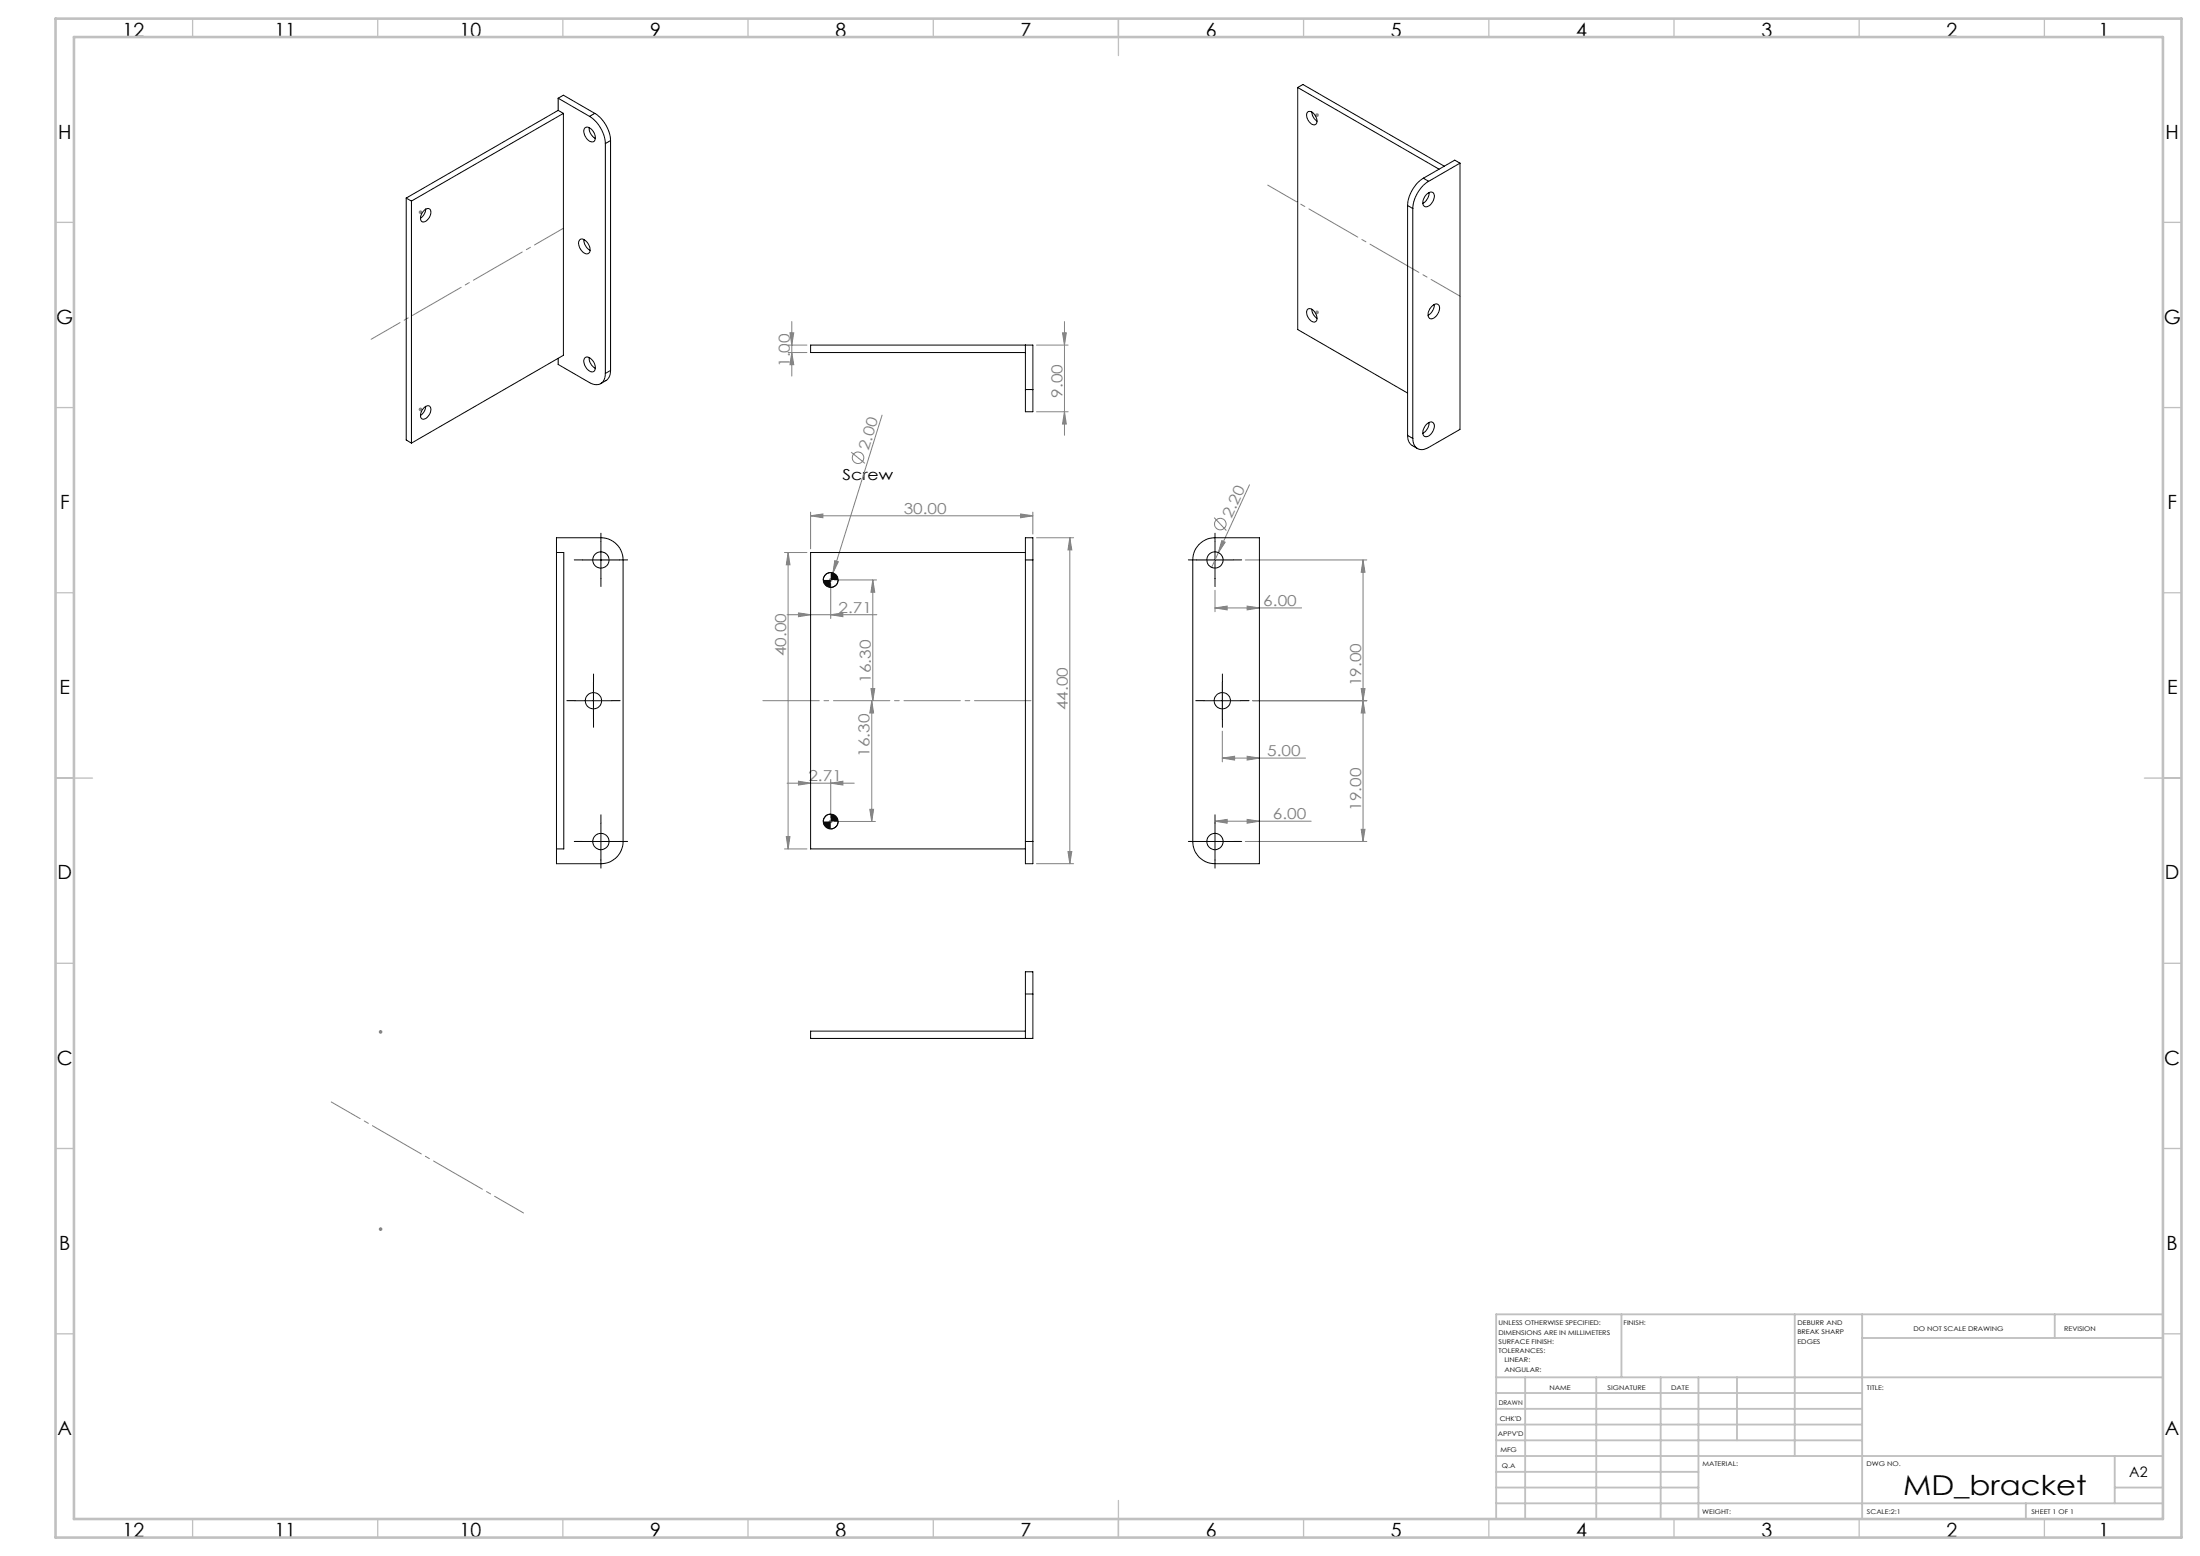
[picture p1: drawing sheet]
<svg xmlns="http://www.w3.org/2000/svg" width="594mm" height="420mm" viewBox="0 0 594 420" stroke-linecap="round" stroke-linejoin="round" font-family="sans-serif">
<g fill="none" stroke="#808080" stroke-width=".27">
<path d="M355.1 31.1h1M355.2 30.7l.8 .7M355.6 30.6v1M356 30.7l-.8 .7M113 57.3h1M113.2 56.9l.7 .7M113.5 56.8v1M113.9 56.9l-.7 .7M212.8 95.2h5.1M212.8 93.2h5.1M213.3 89.8h1l-.5 3.4zM213.8 86.8v14.7"/>
<path d="M213.8 95.2l.5 3.2h-1zM279.9 93.2h8.5M286.9 89.8h1l-.5 3.4zM287.4 86.8v30.7M355.1 84.3h1M355.2 83.9l.8 .7M355.6 83.8v1M356 83.9l-.8 .7M113 110.5h1M113.2 110.2l.7 .7M113.5 110v1M113.9 110.2l-.7 .7"/>
<path d="M238.2 112.1l-13.3 42.5M279.9 111.1h8.5M287.4 111.1l.5 3.4h-1zM218.9 139.2l3.3-.5v1.1zM218.9 138.2v9.9M218.9 139.2h60M229.8 122l3.7 3.1M275.6 138.7l3.3 .5-3.3 .6zM278.9 138.2v6M327.8 139.7l3.3 3.5M337.4 130.9l-10.3 22.3M211.8 149.1h6.1"/>
<path d="M212.8 149.1v80M212.8 149.1l.5 3.4h-1zM223.8 156.5h1M223.9 156.2l.7 .7M224.3 157.5v9.5M224.3 156.1v.9M224.6 156.2l-.7 .7M224.9 154.6l-1.2 3.9M225.3 156.5h11.4M225.4 151.3l.9 .3-1.4 3zM235.7 156.5v32.6M235.7 156.5l.5 3.4h-1z"/>
<path d="M279.9 145.2h10M288.9 145.2v87.9M288.9 145.2l.5 3.2h-1zM328 159.3v5.8M329.9 145.9l.9 .4-1.8 2.8zM336.2 151.1h32.8M368 151.1v76M368 151.1l.5 3.4h-1zM212.5 165.9h24.2M215.6 165.4l3.3 .5-3.3 .6zM224.3 165.9l3.3-.5v1.1zM328 164.1l3.3-.5v1z"/>
<path d="M328 164.1h23.4M336.7 163.6l3.3 .5-3.3 .5zM235.2 185.9h1l-.5 3.2zM235.4 189.1v32.6M235.4 189.1l.5 3.4h-1.1zM330 197.4v8.3M338.2 189.1h30.8M367.5 185.9h1l-.5 3.2zM368 189.1l.5 3.4h-1zM212.5 211.4h18.1M215.6 210.9l3.3 .5-3.3 .5zM224.3 211.4l3.3-.5v1z"/>
<path d="M224.3 210.4v10.4M234.8 218.5h1.1l-.5 3.2zM330 204.6l3.3-.5v1.1zM330 204.6h22.5M336.7 204.1l3.3 .5-3.3 .6zM211.8 229.1h6.1M212.3 225.8h1l-.5 3.3zM223.8 221.7h1M223.9 221.4l.7 .7M224.3 221.2v1M224.6 221.4l-.7 .7M225.3 221.7h11.1"/>
<path d="M279.9 233.1h10M288.4 229.9h1l-.5 3.2zM328 221.7l3.3-.5v1zM328 221.7h26M336.2 227.1h32.8M336.7 221.2l3.3 .5-3.3 .5zM367.5 223.9h1l-.5 3.2zM102.3 278.5h1M102.4 278.2l.7 .7M102.8 278v1M103.1 278.2l-.7 .7M102.3 331.8h1"/>
<path d="M102.4 331.4l.7 .7M102.8 331.3v1M103.1 331.4l-.7 .7"/>
<circle cx="231.7" cy="123.6" r="1.55"/>
<circle cx="329.5" cy="141.4" r="1.55"/>
</g>
<g fill="none" stroke="#000" stroke-width=".27">
<path d="M157.2 151.1h10.1M162.2 146.1v10.1M224.3 154.5l-1.2 .4-.6 .8-.2 .8M226.3 156.5l-.5 1.4-.7 .5-.8 .2M323 151.1h10M328 146.1v10.1M155.2 189.1h10M160.2 184.1v10.1M325 189.1h10M330 184.1v10.1M224.3 219.8l-1.2 .3-.6 .8-.2 .8M157.2 227.1h10.1"/>
<path d="M162.2 222.2v9.9M226.3 221.7l-.5 1.4-.7 .5-.8 .1M323 227.1h10M328 222.2v9.9"/>
</g>
<g fill="none" stroke="#000" stroke-width=".27" stroke-dasharray="15.2 1.3 1.3 1.3">
<path d="M157.3 151.1h-2.2M162.3 146.1v-2.2M162.3 156.1v2.2M167.3 151.1h2.2M323.1 151.1h-2.2M328.1 146.1v-2.2M328.1 156.1v2.2M333.1 151.1h2.2M155.3 189.1h-2.2M160.3 184.1v-2.2M160.3 194.1v2.2M165.3 189.1h2.2"/>
<path d="M325.1 189.1h-2.2M330.1 184.1v-2.2M330.1 194.1v2.2M335.1 189.1h2.2M157.3 227.1h-2.2M162.3 222.1v-2.2M162.3 232.1v2.2M167.3 227.1h2.2M323.1 227.1h-2.2M328.1 222.1v-2.2M328.1 232.1v2.2M333.1 227.1h2.2"/>
</g>
<g fill="none" stroke="#c0c0c0" stroke-width=".35">
<path d="M52 5v5M102 5v5M152 5v5M202 5v5M252 5v5M302 5v10M352 5v5M402 5v5M452 5v5M502 5v5M552 5v5M15 60h5"/>
<path d="M584 60h5M15 110h5M584 110h5M15 160h5M584 160h5M15 210h10M579 210h10M15 260h5M584 260h5M15 310h5M584 310h5M15 360h5"/>
<path d="M584 360h5M52 410v5M102 410v5M152 410v5M202 410v5M252 410v5M302 405v10M352 410v5M402 410v5M452 410v5M502 410v5M552 410v5"/>
</g>
<g fill="none" stroke="#c0c0c0" stroke-width=".5">
<path d="M437.8 354.8v17M484.6 354.8v38.2M502.8 354.8v55.2M554.8 354.8v6.4M584 354.8h-180v55.2M404 371.8h180M404 376h98.8M411.8 371.8v38.2M431 371.8v38.2M448.4 371.8v38.2M458.6 371.8v38.2M469 371.8v17"/>
<path d="M502.8 361.2h81.2M404 388.8h98.8M404 384.5h98.8M404 380.3h98.8M404 397.3h54.6M404 393h180M571 393v12.8M404 405.8h180M404 401.5h54.6M547 405.8v4.2M571 401.5h13"/>
</g>
<path d="M15 5h574v410h-574zM20 10h564v400h-564z" fill="none" stroke="#c0c0c0" stroke-width=".7"/>
<path d="M152.1 61.6l-51.9 30M394.2 79.9l-51.9-29.9M141.4 327.4l-52-30" fill="none" stroke="#808080" stroke-width=".27" stroke-dasharray="15.2 1.3 1.3 1.3" stroke-dashoffset="6.2"/>
<path d="M278.9 189.1h-73.5" fill="none" stroke="#808080" stroke-width=".27" stroke-dasharray="15.2 1.3 1.3 1.3" stroke-dashoffset="-.5"/>
<g fill="#808080">
<path d="M329.9 145.9l.9 .4-1.8 2.8z"/>
<path d="M225.4 151.3l.9 .3-1.4 3z"/>
<path d="M224.3 211.4l3.3-.5v1zM215.6 210.9l3.3 .5-3.3 .5zM224.3 165.9l3.3-.5v1.1zM215.6 165.4l3.3 .5-3.3 .6z"/>
<path d="M218.9 139.2l3.3-.5v1.1zM275.6 138.7l3.3 .5-3.3 .6z"/>
<path d="M234.8 218.5h1.1l-.5 3.2zM235.4 189.1l.5 3.4h-1.1zM213.8 95.2l.5 3.2h-1zM213.3 89.8h1l-.5 3.4z"/>
<path d="M212.8 149.1l.5 3.4h-1zM212.3 225.8h1l-.5 3.3zM288.9 145.2l.5 3.2h-1zM288.4 229.9h1l-.5 3.2zM235.7 156.5l.5 3.4h-1zM235.2 185.9h1l-.5 3.2zM286.9 89.8h1l-.5 3.4zM287.4 111.1l.5 3.4h-1zM368 151.1l.5 3.4h-1zM367.5 185.9h1l-.5 3.2zM368 189.1l.5 3.4h-1zM367.5 223.9h1l-.5 3.2z"/>
<path d="M330 204.6l3.3-.5v1.1zM336.7 204.1l3.3 .5-3.3 .6zM328 164.1l3.3-.5v1zM336.7 163.6l3.3 .5-3.3 .5zM328 221.7l3.3-.5v1zM336.7 221.2l3.3 .5-3.3 .5z"/>
</g>
<path d="M222.3 156.5l.5 1.4 .7 .5 .8 .2v-2.1zM224.3 154.5v2h2l-.2-.8-.5-.6zM222.3 221.7l.5 1.4 .7 .5 .8 .1v-2zM224.3 219.8v1.9h2l-.2-.8-.5-.6-.5-.4z" fill="#000"/>
<g fill="none" stroke="#000" stroke-width=".27">
<path d="M150.7 29.8l1.4 .8M150.7 29.8l-41 23.7M150.7 26.5l8.5 4.9M150.7 26.5v3.3M150.7 26.5l1.4-.8 8.5 4.9M152.1 30.6v65.3l-41 23.7M152.1 30.6l-41 23.7M157.9 34.5a1.93 1.93 0 0 1 2.5 1.4 1.6 1.6 0 0 1-.4 2.4 2.77 2.77 0 0 1-2.1-3.8zM159.1 34.4a3.4 3.4 0 0 0 1.6 3M159.2 31.4a9.5 9.5 0 0 1 4.2 7.4M160.6 30.6a9.4 9.4 0 0 1 4.3 7.3M160.6 30.6l-1.4 .8"/>
<path d="M163.4 38.8v62M164.9 37.9l-1.5 .9M164.9 37.9v62.1M350.4 23.6v65.4l29.6 17.1M350.4 23.6l38.1 22.1M350.4 23.6l1.4-.8 38.2 22.1M353 30.3a1.71 1.71 0 0 1 2.4 1.4 1.25 1.25 0 0 1-.7 2 2.64 2.64 0 0 1-1.7-3.4zM354.2 30.3a3.2 3.2 0 0 0 1.4 2.4M109.7 53.5l1.4 .8M109.7 53.5v65.3l1.4 .8M111.1 54.3v65.3M114.4 56.9a1.02 1.02 0 0 1 1.3-.6 1.02 1.02 0 0 1 .6 1.3 2.4 2.4 0 0 1-2.4 2.2 2.13 2.13 0 0 1 .5-2.9z"/>
<path d="M114.9 56.5a3.2 3.2 0 0 1-1.4 2.4M380 55.5l1.5 .8M380 55.5v62M381.5 56.3v62M384.3 48.1a9.5 9.5 0 0 0-4.3 7.4M384.3 48.1l1.4 .8M385.2 52.5a1.14 1.14 0 0 1 1-.7 1.14 1.14 0 0 1 1 .7 2.97 2.97 0 0 1-2.3 3.3 1.71 1.71 0 0 1-.2-2.7zM385.7 48.9a9.4 9.4 0 0 0-4.2 7.4M385.9 52a3.4 3.4 0 0 1-1.7 2.9M394.2 44v71.9l-8.5 4.9a2.59 2.59 0 0 1-3 .3 2.59 2.59 0 0 1-1.2-2.8M394.2 44l-8.5 4.9M394.2 44l-1.4-.8-8.5 4.9"/>
<path d="M156.5 64.7a1.88 1.88 0 0 1 2.5 1.5 1.55 1.55 0 0 1-.4 2.3 2.8 2.8 0 0 1-2.1-3.8zM157.6 64.6a3.6 3.6 0 0 0 1.7 3M150.7 96.7v1.7l8.5 4.9a2.61 2.61 0 0 0 3 .3 2.61 2.61 0 0 0 1.2-2.8M157.9 96.6a1.93 1.93 0 0 1 2.5 1.4 1.65 1.65 0 0 1-.4 2.4 2.82 2.82 0 0 1-2.1-3.8zM159.1 96.5a3.4 3.4 0 0 0 1.6 2.9M164.9 100l-.5 1.9a3.9 3.9 0 0 1-2.2 1.7M164.9 100l-1.5 .8M276.9 93.2v11.9M276.9 95.2h-58v-2h60v11.9M353 83.5a1.71 1.71 0 0 1 2.4 1.4 1.25 1.25 0 0 1-.7 2 2.64 2.64 0 0 1-1.7-3.4zM354.2 83.5a3.1 3.1 0 0 0 1.4 2.4M386.6 82.7a1.13 1.13 0 0 1 1-.7 1.13 1.13 0 0 1 1 .7 3 3 0 0 1-2.3 3.4 1.72 1.72 0 0 1-.2-2.8z"/>
<path d="M387.3 82.2a3.6 3.6 0 0 1-1.7 2.9M114.7 109.9a.96 .96 0 0 1 1.2-.3 .96 .96 0 0 1 .4 1.3 2.4 2.4 0 0 1-2.4 2.2 2.23 2.23 0 0 1 .8-3.2zM114.9 109.7a3.2 3.2 0 0 1-1.4 2.5M276.9 105.1v6h2v-6M276.9 105.1h2M380 117.5l.5 1.9a4.4 4.4 0 0 0 2.2 1.7M380 117.5l1.5 .8M385.2 114.5a1.14 1.14 0 0 1 1-.6 1.14 1.14 0 0 1 1 .6 2.97 2.97 0 0 1-2.3 3.4 1.71 1.71 0 0 1-.2-2.7zM385.9 114a3.4 3.4 0 0 1-1.7 2.9M150.2 145.2h12a6 6 0 0 1 6 5.9v76a6 6 0 0 1-6 6h-12zM150.2 149.1h2v80h-2M276.9 151.1v-5.9h2v5.9"/>
<path d="M276.9 151.1v76M276.9 151.1h2M276.9 149.1h-58v80h58M278.9 151.1v76M323.8 146.9l1.6-1.1 2-.6h12.6v87.9h-12a5.9 5.9 0 0 1-5.9-6v-76l.1-1.3 .4-1.3zM276.9 227.1v6h2v-6M276.9 227.1h2M276.9 268.3v-6h2v6M276.9 268.3v12M276.9 268.3h2M278.9 268.3v12h-60v-2h58"/>
<circle cx="162.2" cy="151.2" r="2.2"/>
<circle cx="224.3" cy="156.5" r="2"/>
<circle cx="328" cy="151.2" r="2.19"/>
<circle cx="160.2" cy="189.2" r="2.2"/>
<circle cx="330" cy="189.2" r="2.2"/>
<circle cx="162.2" cy="227.2" r="2.2"/>
<circle cx="224.3" cy="221.8" r="1.99"/>
<circle cx="328" cy="227.1" r="2.19"/>
</g>
<text font-size="7.4" x="513.8" y="403.5">MD_bracket</text>
<g font-size="5.3">
<text x="33.1" y="9.9">12</text>
<text x="74.1" y="9.9">11</text>
<text x="124.1" y="9.9">10</text>
<text x="175.6" y="9.9">9</text>
<text x="225.6" y="9.9">8</text>
<text x="275.6" y="9.9">7</text>
<text x="325.6" y="9.9">6</text>
<text x="375.6" y="9.9">5</text>
<text x="425.6" y="9.9">4</text>
<text x="475.6" y="9.9">3</text>
<text x="525.6" y="9.9">2</text>
<text x="566.6" y="9.9">1</text>
<text x="15.7" y="37.4">H</text>
<text x="584.7" y="37.4">H</text>
<text x="15.2" y="87.4">G</text>
<text x="584.2" y="87.4">G</text>
<text x="16.2" y="137.4">F</text>
<text x="585.2" y="137.4">F</text>
<text x="16.1" y="187.4">E</text>
<text x="585.1" y="187.4">E</text>
<text x="15.5" y="237.4">D</text>
<text x="584.5" y="237.4">D</text>
<text x="15.4" y="287.4">C</text>
<text x="584.4" y="287.4">C</text>
<text x="16" y="337.4">B</text>
<text x="585" y="337.4">B</text>
<text x="15.5" y="387.4">A</text>
<text x="584.5" y="387.4">A</text>
<text x="33.1" y="414.9">12</text>
<text x="74.1" y="414.9">11</text>
<text x="124.1" y="414.9">10</text>
<text x="175.6" y="414.9">9</text>
<text x="225.6" y="414.9">8</text>
<text x="275.6" y="414.9">7</text>
<text x="325.6" y="414.9">6</text>
<text x="375.6" y="414.9">5</text>
<text x="425.6" y="414.9">4</text>
<text x="475.6" y="414.9">3</text>
<text x="525.6" y="414.9">2</text>
<text x="566.6" y="414.9">1</text>
</g>
<g font-size="4.1" fill="#808080">
<text x="213.2" y="99.1" transform="rotate(-90 213.2 99.1)">1.00</text>
<text x="286.8" y="107.3" transform="rotate(-90 286.8 107.3)">9.00</text>
<text x="234.5" y="121.7" transform="rotate(-73 234.5 121.7)">2.00</text>
<text x="244" y="138.6">30.00</text>
<text x="332.5" y="140" transform="rotate(-65 332.5 140)">2.20</text>
<text x="226.4" y="165.3">2.71</text>
<text x="341.1" y="163.5">6.00</text>
<text x="212.2" y="177.1" transform="rotate(-90 212.2 177.1)">40.00</text>
<text x="235.1" y="184.3" transform="rotate(-90 235.1 184.3)">16.30</text>
<text x="367.5" y="185.3" transform="rotate(-90 367.5 185.3)">19.00</text>
<text x="288.3" y="191.7" transform="rotate(-90 288.3 191.7)">44.00</text>
<text x="234.8" y="204.3" transform="rotate(-90 234.8 204.3)">16.30</text>
<text x="342.2" y="204">5.00</text>
<text x="218.3" y="210.8">2.71</text>
<text x="343.7" y="221.1">6.00</text>
<text x="367.5" y="218.9" transform="rotate(-90 367.5 218.9)">19.00</text>
</g>
<text font-size="4.1" x="227.5" y="129.5">Screw</text>
<text font-size="3.9" x="574.9" y="398.8">A2</text>
<g font-size="1.7">
<text x="404.6" y="357.8">UNLESS OTHERWISE SPECIFIED:</text>
<text x="438.4" y="357.8">FINISH:</text>
<text x="485.3" y="357.7">DEBURR AND</text>
<text x="516.6" y="359.2">DO NOT SCALE DRAWING</text>
<text x="557.3" y="359.4">REVISION</text>
<text x="404.6" y="360.3">DIMENSIONS ARE IN MILLIMETERS</text>
<text x="404.6" y="362.8">SURFACE FINISH:</text>
<text x="404.6" y="365.3">TOLERANCES:</text>
<text x="485.3" y="360.2">BREAK SHARP</text>
<text x="485.3" y="362.7">EDGES</text>
<text x="406.2" y="367.8">LINEAR:</text>
<text x="406.2" y="370.3">ANGULAR:</text>
<text x="418.3" y="375.2">NAME</text>
<text x="434" y="375.1">SIGNATURE</text>
<text x="451.2" y="375.1">DATE</text>
<text x="504.1" y="375.1">TITLE:</text>
<text x="404.6" y="379.3">DRAWN</text>
<text x="404.9" y="383.5">CHK'D</text>
<text x="404.4" y="387.6">APPV'D</text>
<text x="405.1" y="392">MFG</text>
<text x="459.6" y="395.7">MATERIAL:</text>
<text x="504" y="395.7">DWG NO.</text>
<text x="405.5" y="396.2">Q.A</text>
<text x="459.6" y="408.7">WEIGHT:</text>
<text x="504.1" y="408.8">SCALE:2:1</text>
<text x="548.5" y="408.8">SHEET 1 OF 1</text>
</g>
</svg>
